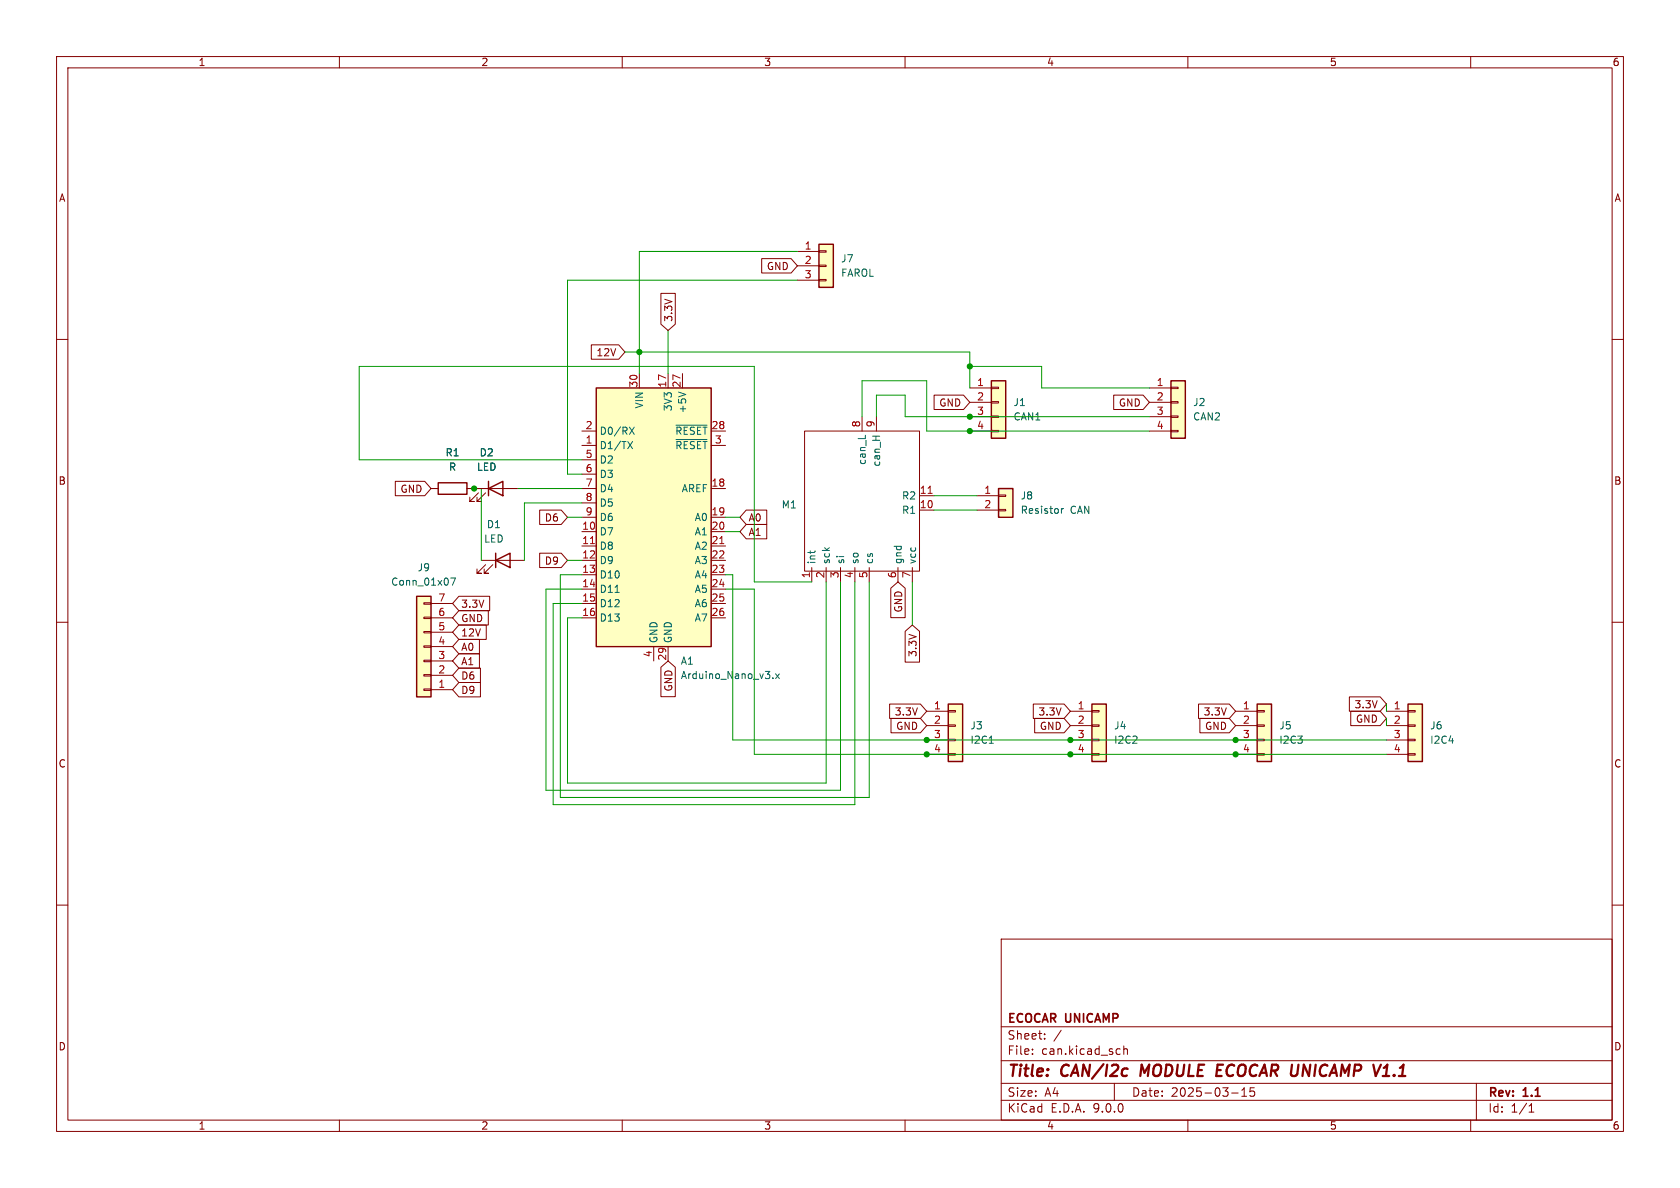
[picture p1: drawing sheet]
<svg xmlns="http://www.w3.org/2000/svg" width="297mm" height="210mm" viewBox="0 0 297 210" stroke-linecap="round" stroke-linejoin="round" font-family="sans-serif">
<g fill="none" stroke="#840000" stroke-width=".18">
<path d="M10 10h277v190h-277zM12 12h273v186h-273zM60 10v2M110 10v2M160 10v2M210 10v2M260 10v2M10 60h2M285 60h2M10 110h2M285 110h2M10 160h2"/>
<path d="M177 166h108v32h-108zM285 160h2M60 198v2M110 198v2M160 198v2M177 194.5h108M177 191.5h108M177 187.5h108M177 181.5h108M182.5 186.3v.1M182.5 185.5v.1M184.7 183.6v.1"/>
<path d="M184.7 182.8v.1M187.6 182.1l-1.3 2M197 191.5v3M197.9 185.4l.1 .1M198 186.3l-.1 .1M198.7 184.9v1.5M198.7 185.5l.2-.1 .3 .1 .1 .9M210 198v2M217.7 193.2h1.2M219.5 193.8h.9M219.5 192.7l.5-.4v1.5M221.7 192.3h-.7v.7l.2-.1h.5l.1 .3-.1 .5-.2 .1-.5-.1"/>
<path d="M260 198v2M261 191.5v6.5M270.3 196.6h.9M270.3 195.5l.4-.4v1.5"/>
</g>
<path d="M201.8 188.2l-.2 2M244.4 190.2h1.2M244.6 188.8l.7-.6-.3 2" fill="none" stroke="#840000" stroke-width=".4"/>
<path d="M73.7 105.4h2.5v17.8h-2.5z" fill="#ffffc2"/>
<path d="M73.7 105.4h2.5v17.8h-2.5z" fill="none" stroke="#840000" stroke-width=".25"/>
<g fill="none" stroke="#840000" stroke-width=".18">
<path d="M74.9 119.3h1.3v.2h-1.3zM74.9 116.7h1.3v.3h-1.3zM74.9 114.2h1.3v.2h-1.3zM74.9 111.6h1.3v.3h-1.3zM74.9 109.1h1.3v.2h-1.3zM74.9 106.6h1.3v.2h-1.3zM76.2 119.4h3.8M76.2 116.8h3.8M76.2 114.3h3.8M76.2 111.8h3.8M76.2 109.2h3.8M76.2 106.7h3.8"/>
<path d="M74.9 121.8h1.3v.2h-1.3zM76.2 121.9h3.8"/>
</g>
<path d="M79.7 102.2h.8l-.5 1.2" fill="none" stroke="#006464" stroke-width=".18"/>
<path d="M105.4 68.6h20.3v45.7h-20.3z" fill="#ffffc2"/>
<path d="M105.4 68.6h20.3v45.7h-20.3zM77.5 85.3h5v2.1h-5zM86.4 86.4l2.5-1.3v2.5zM86.4 85.1v2.5" fill="none" stroke="#840000" stroke-width=".25"/>
<g fill="none" stroke="#840000" stroke-width=".18">
<path d="M102.9 76.2h2.5M102.9 78.7h2.5M113 66v2.6M118.1 66v2.6M120.6 66v2.6M125.7 76.2h2.6M125.7 78.7h2.6M142.2 76.2h20.4v24.8h-20.4zM152.4 73.7v2.5M154.9 73.7v2.5M76.2 86.4h1.3M82.5 86.4h8.9"/>
<path d="M84.6 87.1l-1.5 1.5h.7h-.7v-.7M85.9 87.1l-1.6 1.5h.8h-.8v-.7M102.9 81.3h2.5M102.9 83.8h2.5M102.9 86.4h2.5M102.9 88.9h2.5M102.9 91.4h2.5M102.9 94h2.5M102.9 96.5h2.5M102.9 99.1h2.5M125.7 86.4h2.6M125.7 91.4h2.6"/>
<path d="M125.7 94h2.6M125.7 96.5h2.6M125.7 99.1h2.6M162.6 90.2h2.5M162.6 87.6h2.5M102.9 101.6h2.5M102.9 104.1h2.5M102.9 106.7h2.5M102.9 109.2h2.5M115.6 114.3v2.5M118.1 114.3v2.5M125.7 101.6h2.6"/>
<path d="M125.7 104.1h2.6M125.7 106.7h2.6M125.7 109.2h2.6M143.5 100.3v2.6M146 100.3v2.6M148.6 100.3v2.6M151.1 100.3v2.6M153.7 100.3v2.6M158.7 100.3v2.6M161.3 100.3v2.6"/>
</g>
<g fill="none" stroke="#006464" stroke-width=".18">
<path d="M111 78l.8 1.3M111.3 75.5l.8 1.3M111.8 78l-.8 1.3M112.1 75.5l-.8 1.3M119.5 75.2h5.5M119.5 77.7h5.5M120 69.3l1.2 .4M143.2 97.4v.4M144.1 97.4v.1M108.7 104.7h.8M136.6 119.8v.2M137.1 119.1l.7 .9"/>
<path d="M137.8 119.1l-.7 .9"/>
</g>
<path d="M104.4 96.1h.7M127.2 96.1h.8M164.1 87.2h.7" fill="none" stroke="#a90000" stroke-width=".18"/>
<path d="M144.8 43.2h2.5v7.6h-2.5z" fill="#ffffc2"/>
<path d="M144.8 43.2h2.5v7.6h-2.5zM87.6 99.1l2.6-1.3v2.5zM87.6 97.8v2.5" fill="none" stroke="#840000" stroke-width=".25"/>
<path d="M141 44.5h3.8M141 47h3.8M141 49.5h3.8M144.8 44.3h1.2v.3h-1.2zM144.8 46.9h1.2v.2h-1.2zM144.8 49.4h1.2v.3h-1.2zM85.1 99.1h7.6M85.9 99.8l-1.6 1.5h.8h-.8v-.7M87.1 99.8l-1.5 1.5h.8h-.8v-.7" fill="none" stroke="#840000" stroke-width=".18"/>
<path d="M167.6 124.5h2.6v10.1h-2.6z" fill="#ffffc2"/>
<path d="M167.6 124.5h2.6v10.1h-2.6z" fill="none" stroke="#840000" stroke-width=".25"/>
<path d="M163.8 125.7h3.8M163.8 128.3h3.8M163.8 130.8h3.8M163.8 133.4h3.8M167.6 125.6h1.3v.3h-1.3zM167.6 128.1h1.3v.3h-1.3zM167.6 130.7h1.3v.2h-1.3zM167.6 133.2h1.3v.3h-1.3z" fill="none" stroke="#840000" stroke-width=".18"/>
<path d="M174.9 131.4h.7" fill="none" stroke="#006464" stroke-width=".18"/>
<path d="M176.5 86.4h2.6v5h-2.6z" fill="#ffffc2"/>
<path d="M176.5 86.4h2.6v5h-2.6z" fill="none" stroke="#840000" stroke-width=".25"/>
<path d="M172.7 87.6h3.8M172.7 90.2h3.8M176.5 87.5h1.3v.3h-1.3zM176.5 90h1.3v.3h-1.3z" fill="none" stroke="#840000" stroke-width=".18"/>
<path d="M187.6 89.9v.8M188 89.9l-.4 .2" fill="none" stroke="#006464" stroke-width=".18"/>
<path d="M175.3 67.3h2.5v10.2h-2.5z" fill="#ffffc2"/>
<path d="M175.3 67.3h2.5v10.2h-2.5z" fill="none" stroke="#840000" stroke-width=".25"/>
<path d="M171.4 68.6h3.9M171.4 71.1h3.9M171.4 73.7h3.9M171.4 76.2h3.9M175.3 68.5h1.2v.2h-1.2zM175.3 71h1.2v.2h-1.2zM175.3 73.5h1.2v.3h-1.2zM175.3 76.1h1.2v.2h-1.2z" fill="none" stroke="#840000" stroke-width=".18"/>
<path d="M207 67.3h2.5v10.2h-2.5z" fill="#ffffc2"/>
<path d="M207 67.3h2.5v10.2h-2.5z" fill="none" stroke="#840000" stroke-width=".25"/>
<path d="M203.2 68.6h3.8M203.2 71.1h3.8M203.2 73.7h3.8M203.2 76.2h3.8M207 68.5h1.3v.2h-1.3zM207 71h1.3v.2h-1.3zM207 73.5h1.3v.3h-1.3zM207 76.1h1.3v.2h-1.3z" fill="none" stroke="#840000" stroke-width=".18"/>
<path d="M193 124.5h2.6v10.1h-2.6z" fill="#ffffc2"/>
<path d="M193 124.5h2.6v10.1h-2.6z" fill="none" stroke="#840000" stroke-width=".25"/>
<path d="M189.2 125.7h3.8M189.2 128.3h3.8M189.2 130.8h3.8M189.2 133.4h3.8M193 125.6h1.3v.3h-1.3zM193 128.1h1.3v.3h-1.3zM193 130.7h1.3v.2h-1.3zM193 133.2h1.3v.3h-1.3z" fill="none" stroke="#840000" stroke-width=".18"/>
<path d="M248.9 124.5h2.6v10.1h-2.6z" fill="#ffffc2"/>
<path d="M248.9 124.5h2.6v10.1h-2.6z" fill="none" stroke="#840000" stroke-width=".25"/>
<path d="M245.1 125.7h3.8M245.1 128.3h3.8M245.1 130.8h3.8M245.1 133.4h3.8M248.9 125.6h1.3v.3h-1.3zM248.9 128.1h1.3v.3h-1.3zM248.9 130.7h1.3v.2h-1.3zM248.9 133.2h1.3v.3h-1.3z" fill="none" stroke="#840000" stroke-width=".18"/>
<path d="M222.2 124.5h2.6v10.1h-2.6z" fill="#ffffc2"/>
<path d="M222.2 124.5h2.6v10.1h-2.6z" fill="none" stroke="#840000" stroke-width=".25"/>
<g fill="none" stroke="#840000" stroke-width=".18">
<path d="M116.8 51.9h2.6v5.4l-1.3 1.1-1.3-1.1zM134.7 45.7h5.2l1.1 1.3-1.1 1.3h-5.2zM104.5 61h4.9l1.1 1.2-1.1 1.3h-4.9zM165.1 69.8h5.2l1.1 1.3-1.1 1.3h-5.2zM196.9 69.8h5.2l1.1 1.3-1.1 1.3h-5.2zM69.9 85.1h5.2l1.1 1.3-1.1 1.2h-5.2zM76.2 86.4h1.3M82.5 86.4h3.9M88.9 86.4h2.5M95.4 90.2h3.8l1.1 1.2-1.1 1.3h-3.8zM95.4 97.8h3.8l1.1 1.3-1.1 1.2h-3.8zM131.9 90.2h3.7v2.5h-3.7l-1.1-1.3z"/>
<path d="M131.9 92.7h3.7v2.6h-3.7l-1.1-1.3zM81.1 113h3.7v2.6h-3.7l-1.1-1.3zM81.1 110.5h4.9v2.5h-4.9l-1.1-1.2zM81.1 107.9h5.2v2.6h-5.2l-1.1-1.3zM81.1 118.1h3.8v2.6h-3.8l-1.1-1.3zM81.1 105.4h5.5v2.6h-5.5l-1.1-1.3zM81.1 115.6h3.7v2.5h-3.7l-1.1-1.3zM116.8 118l1.3-1.2 1.3 1.2v5.2h-2.6zM157.5 104l1.2-1.1 1.3 1.1v5.2h-2.5zM160 111.6l1.3-1.1 1.3 1.1v5.4h-2.6zM81.1 120.6h3.8v2.6h-3.8l-1.1-1.3zM157.3 124.5h5.4l1.1 1.2-1.1 1.3h-5.4z"/>
<path d="M157.5 127h5.2l1.1 1.3-1.1 1.2h-5.2zM182.7 124.5h5.4l1.1 1.2-1.1 1.3h-5.4zM182.9 127h5.2l1.1 1.3-1.1 1.2h-5.2zM211.9 124.5h5.4l1.1 1.2-1.1 1.3h-5.4zM212.1 127h5.2l1.1 1.3-1.1 1.2h-5.2zM218.4 125.7h3.8M218.4 128.3h3.8M218.4 130.8h3.8M218.4 133.4h3.8M222.2 125.6h1.3v.3h-1.3zM222.2 128.1h1.3v.3h-1.3zM222.2 130.7h1.3v.2h-1.3z"/>
<path d="M222.2 133.2h1.3v.3h-1.3zM238.6 123.2h5.4l1.1 1.3-1.1 1.2h-5.4zM238.8 125.7h5.2l1.1 1.3-1.1 1.3h-5.2z"/>
</g>
<g fill="none" stroke="#009600" stroke-width=".18">
<path d="M118.1 58.4v7.6M141 44.5h-28v21.5M141 49.5h-40.7v34.3h2.6M110.5 62.2h60.9v6.4M152.4 73.7v-6.4h11.4v8.9h39.4M154.9 73.7v-3.8h5.1v3.8h43.2M171.4 64.8h12.7v3.8h19.1M83.8 86.4h1.3v12.7M91.4 86.4h11.5M100.3 91.4h2.6M100.3 99.1h2.6M102.9 81.3h-39.4v-16.5h69.8v38.1h10.2"/>
<path d="M102.9 88.9h-10.2v10.2M128.3 94h2.5M128.3 91.4h2.5M165.1 90.2h7.6M165.1 87.6h7.6M102.9 101.6h-3.8v39.4h54.6v-38.1M128.3 104.1h5v29.3h111.8M128.3 101.6h1.2v29.2h115.6M146 102.9v35.5h-45.7v-29.2h2.6M148.6 102.9v36.8h-52.1v-35.6h6.4M151.1 102.9v39.3h-53.3v-35.5h5.1M161.3 102.9v7.6"/>
<path d="M245.1 124.5v1.2M245.1 127v1.3"/>
</g>
<g fill="#009600" stroke="#009600" stroke-width=".18">
<circle cx="171.4" cy="73.7" r=".46"/>
<circle cx="171.4" cy="64.8" r=".46"/>
<circle cx="171.4" cy="76.2" r=".46"/>
<circle cx="163.8" cy="130.8" r=".46"/>
<circle cx="163.8" cy="133.4" r=".46"/>
<circle cx="83.8" cy="86.4" r=".46"/>
<circle cx="113" cy="62.2" r=".46"/>
<circle cx="218.4" cy="130.8" r=".46"/>
<circle cx="218.4" cy="133.4" r=".46"/>
<circle cx="189.2" cy="130.8" r=".46"/>
<circle cx="189.2" cy="133.4" r=".46"/>
</g>
<g font-size="2.8" fill="#840000">
<text x="178" y="190.9">Title:</text>
<text x="187.7" y="190.9">CAN/I2c</text>
<text x="202.5" y="190.9">MODULE ECOCAR UNICAMP</text>
<text x="246.1" y="190.9">V1.1</text>
</g>
<g font-size="2.1" fill="#840000">
<text x="178" y="184">Sheet:</text>
<text x="178" y="181.2">ECOCAR UNICAMP</text>
<text x="178" y="186.7">File:</text>
<text x="184.1" y="186.7">can.kicad_sch</text>
<text x="178" y="196.9">KiCad</text>
<text x="178" y="194.1">Size:</text>
<text x="184.7" y="194.1">A4</text>
<text x="185.7" y="196.9">E.D.A.</text>
<text x="193.3" y="196.9">9.0.0</text>
<text x="200" y="194.1">Date:</text>
<text x="207" y="194.1">2025-03-15</text>
<text x="263" y="194.3">Rev:</text>
<text x="263" y="196.9">Id:</text>
<text x="267.1" y="196.9">1/1</text>
<text x="269.4" y="194.3">1.1</text>
</g>
<g font-size="1.8" fill="#840000">
<text x="35" y="11.9">1</text>
<text x="85" y="11.9">2</text>
<text x="135" y="11.9">3</text>
<text x="185" y="11.9">4</text>
<text x="235" y="11.9">5</text>
<text x="285" y="11.9">6</text>
<text x="10.3" y="35.9">A</text>
<text x="285.3" y="35.9">A</text>
<text x="135.5" y="47.9">GND</text>
<text x="119.1" y="57" transform="rotate(-90 119.1 57)">3.3V</text>
<text x="105.4" y="63.2">12V</text>
<text x="165.9" y="72.1">GND</text>
<text x="197.7" y="72.1">GND</text>
<text x="10.3" y="85.9">B</text>
<text x="70.7" y="87.3">GND</text>
<text x="285.3" y="85.9">B</text>
<text x="96.2" y="92.4">D6</text>
<text x="132.2" y="92.4">A0</text>
<text x="132.2" y="94.9">A1</text>
<text x="96.2" y="100">D9</text>
<text x="81.4" y="107.6">3.3V</text>
<text x="81.4" y="112.7">12V</text>
<text x="81.4" y="110.2">GND</text>
<text x="159.7" y="108.4" transform="rotate(-90 159.7 108.4)">GND</text>
<text x="81.4" y="115.3">A0</text>
<text x="81.4" y="117.8">A1</text>
<text x="162.2" y="116.2" transform="rotate(-90 162.2 116.2)">3.3V</text>
<text x="81.4" y="122.9">D9</text>
<text x="81.4" y="120.3">D6</text>
<text x="119.1" y="122.3" transform="rotate(-90 119.1 122.3)">GND</text>
<text x="239.4" y="125.4">3.3V</text>
<text x="158.1" y="126.7">3.3V</text>
<text x="158.3" y="129.2">GND</text>
<text x="183.5" y="126.7">3.3V</text>
<text x="183.7" y="129.2">GND</text>
<text x="212.7" y="126.7">3.3V</text>
<text x="212.9" y="129.2">GND</text>
<text x="239.6" y="128">GND</text>
<text x="10.3" y="135.9">C</text>
<text x="285.3" y="135.9">C</text>
<text x="10.3" y="185.9">D</text>
<text x="285.3" y="185.9">D</text>
<text x="35" y="199.9">1</text>
<text x="85" y="199.9">2</text>
<text x="135" y="199.9">3</text>
<text x="185" y="199.9">4</text>
<text x="235" y="199.9">5</text>
<text x="285" y="199.9">6</text>
</g>
<g font-size="1.8" fill="#a90000">
<text x="142.2" y="44.2">1</text>
<text x="142.2" y="46.7">2</text>
<text x="142.2" y="49.3">3</text>
<text x="112.8" y="68.6" transform="rotate(-90 112.8 68.6)">30</text>
<text x="117.9" y="68.6" transform="rotate(-90 117.9 68.6)">17</text>
<text x="120.4" y="68.6" transform="rotate(-90 120.4 68.6)">27</text>
<text x="172.6" y="68.3">1</text>
<text x="172.6" y="70.9">2</text>
<text x="204.4" y="68.3">1</text>
<text x="204.4" y="70.9">2</text>
<text x="103.4" y="75.9">2</text>
<text x="125.7" y="75.9">28</text>
<text x="152.1" y="75.6" transform="rotate(-90 152.1 75.6)">8</text>
<text x="154.7" y="75.6" transform="rotate(-90 154.7 75.6)">9</text>
<text x="172.6" y="73.4">3</text>
<text x="172.6" y="75.9">4</text>
<text x="204.4" y="73.4">3</text>
<text x="204.4" y="75.9">4</text>
<text x="103.4" y="78.5">1</text>
<text x="103.4" y="81">5</text>
<text x="103.4" y="83.6">6</text>
<text x="126.3" y="78.5">3</text>
<text x="103.4" y="86.1">7</text>
<text x="103.4" y="88.6">8</text>
<text x="125.7" y="86.1">18</text>
<text x="162.5" y="89.9">10</text>
<text x="162.5" y="87.4">11</text>
<text x="173.9" y="87.4">1</text>
<text x="173.9" y="89.9">2</text>
<text x="102.8" y="93.7">10</text>
<text x="103.4" y="91.2">9</text>
<text x="125.7" y="91.2">19</text>
<text x="125.7" y="93.7">20</text>
<text x="102.8" y="96.3">11</text>
<text x="102.8" y="98.8">12</text>
<text x="102.8" y="101.3">13</text>
<text x="125.7" y="96.3">21</text>
<text x="125.7" y="98.8">22</text>
<text x="125.7" y="101.3">23</text>
<text x="77.4" y="106.4">7</text>
<text x="102.8" y="103.9">14</text>
<text x="102.8" y="106.4">15</text>
<text x="125.7" y="103.9">24</text>
<text x="125.7" y="106.4">25</text>
<text x="143.3" y="102.3" transform="rotate(-90 143.3 102.3)">1</text>
<text x="145.8" y="102.3" transform="rotate(-90 145.8 102.3)">2</text>
<text x="148.3" y="102.3" transform="rotate(-90 148.3 102.3)">3</text>
<text x="150.9" y="102.3" transform="rotate(-90 150.9 102.3)">4</text>
<text x="153.4" y="102.3" transform="rotate(-90 153.4 102.3)">5</text>
<text x="158.5" y="102.3" transform="rotate(-90 158.5 102.3)">6</text>
<text x="161" y="102.3" transform="rotate(-90 161 102.3)">7</text>
<text x="77.4" y="111.5">5</text>
<text x="77.4" y="109">6</text>
<text x="102.8" y="109">16</text>
<text x="125.7" y="109">26</text>
<text x="77.4" y="119.1">2</text>
<text x="77.4" y="116.6">3</text>
<text x="77.4" y="114">4</text>
<text x="115.3" y="116.3" transform="rotate(-90 115.3 116.3)">4</text>
<text x="117.9" y="116.9" transform="rotate(-90 117.9 116.9)">29</text>
<text x="77.4" y="121.7">1</text>
<text x="165" y="125.5">1</text>
<text x="190.4" y="125.5">1</text>
<text x="219.6" y="125.5">1</text>
<text x="246.3" y="125.5">1</text>
<text x="165" y="128">2</text>
<text x="165" y="130.6">3</text>
<text x="190.4" y="128">2</text>
<text x="190.4" y="130.6">3</text>
<text x="219.6" y="128">2</text>
<text x="219.6" y="130.6">3</text>
<text x="246.3" y="128">2</text>
<text x="246.3" y="130.6">3</text>
<text x="165" y="133.1">4</text>
<text x="190.4" y="133.1">4</text>
<text x="219.6" y="133.1">4</text>
<text x="246.3" y="133.1">4</text>
</g>
<g font-size="1.8" fill="#006464">
<text x="148.6" y="46.6">J7</text>
<text x="148.6" y="49.1">FAROL</text>
<text x="179.1" y="72">J1</text>
<text x="210.8" y="72">J2</text>
<text x="105.9" y="77.1">D0/RX</text>
<text x="113.9" y="72.3" transform="rotate(-90 113.9 72.3)">VIN</text>
<text x="119" y="72.8" transform="rotate(-90 119 72.8)">3V3</text>
<text x="119.3" y="77.1">~{RESET}</text>
<text x="121.5" y="73.2" transform="rotate(-90 121.5 73.2)">+5V</text>
<text x="179.1" y="74.5">CAN1</text>
<text x="210.8" y="74.5">CAN2</text>
<text x="78.7" y="80.9">R1</text>
<text x="79.3" y="83.4">R</text>
<text x="84.2" y="83.4">LED</text>
<text x="84.7" y="80.9">D2</text>
<text x="105.9" y="79.6">D1/TX</text>
<text x="105.9" y="82.1">D2</text>
<text x="119.3" y="79.6">~{RESET}</text>
<text x="153.3" y="82.3" transform="rotate(-90 153.3 82.3)">can_L</text>
<text x="155.8" y="82.6" transform="rotate(-90 155.8 82.6)">can_H</text>
<text x="105.9" y="84.7">D3</text>
<text x="105.9" y="87.2">D4</text>
<text x="105.9" y="89.8">D5</text>
<text x="120.4" y="87.2">AREF</text>
<text x="159.4" y="88.5">R2</text>
<text x="180.3" y="88.5">J8</text>
<text x="86" y="93.6">D1</text>
<text x="105.9" y="92.3">D6</text>
<text x="105.9" y="94.8">D7</text>
<text x="122.7" y="92.3">A0</text>
<text x="122.7" y="94.8">A1</text>
<text x="138.1" y="90.1">M1</text>
<text x="159.4" y="91">R1</text>
<text x="180.3" y="91">Resistor</text>
<text x="189.2" y="91">CAN</text>
<text x="73.7" y="101.2">J9</text>
<text x="85.5" y="96.1">LED</text>
<text x="105.9" y="97.4">D8</text>
<text x="105.9" y="99.9">D9</text>
<text x="122.7" y="97.4">A2</text>
<text x="122.7" y="99.9">A3</text>
<text x="144.4" y="99.8" transform="rotate(-90 144.4 99.8)">int</text>
<text x="146.9" y="99.8" transform="rotate(-90 146.9 99.8)">sck</text>
<text x="149.5" y="99.8" transform="rotate(-90 149.5 99.8)">si</text>
<text x="152" y="99.8" transform="rotate(-90 152 99.8)">so</text>
<text x="154.5" y="99.8" transform="rotate(-90 154.5 99.8)">cs</text>
<text x="159.6" y="99.8" transform="rotate(-90 159.6 99.8)">gnd</text>
<text x="162.2" y="99.8" transform="rotate(-90 162.2 99.8)">vcc</text>
<text x="69.1" y="103.7">Conn_01x07</text>
<text x="105.9" y="102.5">D10</text>
<text x="105.9" y="105">D11</text>
<text x="105.9" y="107.5">D12</text>
<text x="122.7" y="102.5">A4</text>
<text x="122.7" y="105">A5</text>
<text x="122.7" y="107.5">A6</text>
<text x="105.9" y="110.1">D13</text>
<text x="116.4" y="113.8" transform="rotate(-90 116.4 113.8)">GND</text>
<text x="119" y="113.8" transform="rotate(-90 119 113.8)">GND</text>
<text x="122.7" y="110.1">A7</text>
<text x="120.3" y="117.7">A1</text>
<text x="120.3" y="120.2">Arduino_Nano_v3.x</text>
<text x="171.5" y="129.1">J3</text>
<text x="171.5" y="131.7">I2C1</text>
<text x="196.9" y="129.1">J4</text>
<text x="196.9" y="131.7">I2C2</text>
<text x="226.1" y="129.1">J5</text>
<text x="226.1" y="131.7">I2C3</text>
<text x="252.7" y="129.1">J6</text>
<text x="252.7" y="131.7">I2C4</text>
</g>
</svg>
